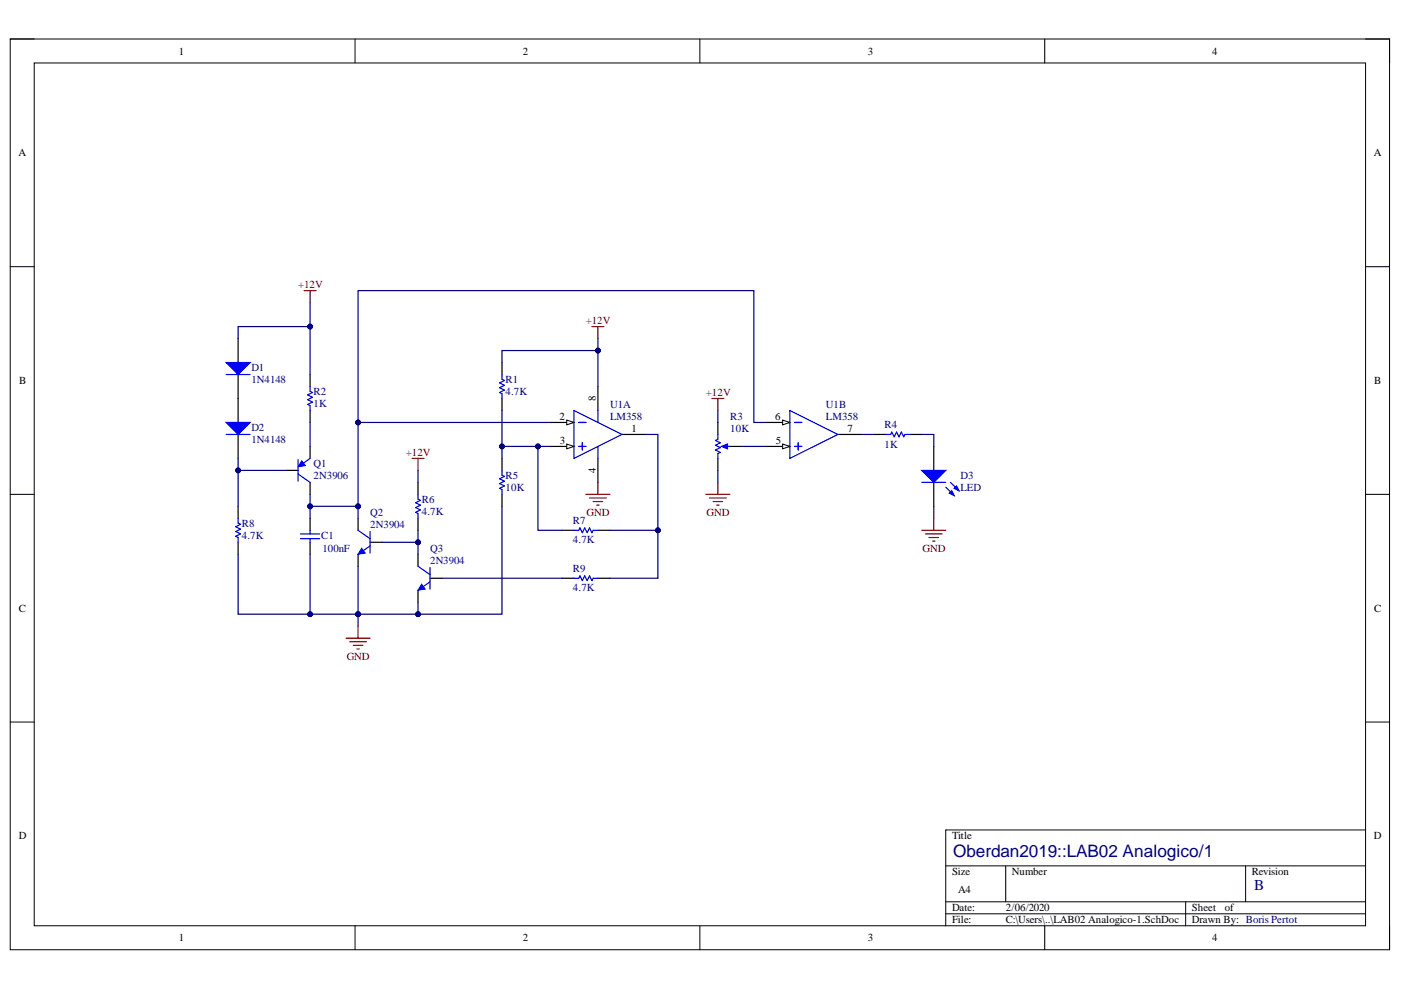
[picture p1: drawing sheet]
<svg xmlns="http://www.w3.org/2000/svg" width="297mm" height="210mm" viewBox="0 0 297 210" stroke-linecap="round" stroke-linejoin="round" font-family="sans-serif">
<path d="M2.2 8.3h292.4v193.1h-292.4z" fill="none" stroke="#000" stroke-width=".21"/>
<path d="M7.3 13.4h282.2v182.9h-282.2z" fill-rule="evenodd" fill="#fff"/>
<g fill="none" stroke="#000" stroke-width=".21">
<path d="M2.2 8.3h5.1M7.3 13.4h282.2v182.9h-282.2zM75.3 8.3v5M148.4 8.3v5M221.5 8.3v5.1M289.5 8.3h5.1v5.1M2.2 56.5h5.1M289.5 56.5h5.1M2.2 104.8h5.1M289.5 104.8h5.1M2.2 153.1h5.1M289.5 153.1h5.1"/>
<path d="M289.5 176h-89v20.3M75.3 196.3v5.1M148.4 196.3v5.1M200.5 183.6h89M200.5 191.2h89M200.5 193.7h89M213.2 183.6v7.6M221.5 196.3v5.1M251.4 191.2v5.1M264.1 183.6v7.6M294.6 196.3v5.1"/>
</g>
<path d="M162.4 89.6h5.1" fill="none" stroke="#000" stroke-width=".25"/>
<path d="M165.9 89.1l1.6 .5-1.6 .5z" fill="#f8fcff"/>
<path d="M165.9 89.1l1.6 .5-1.6 .5z" fill="none" stroke="#000" stroke-width=".21"/>
<path d="M162.4 94.7h5.1" fill="none" stroke="#000" stroke-width=".25"/>
<path d="M165.9 94.1l1.6 .6-1.6 .5z" fill="#f8fcff"/>
<path d="M165.9 94.1l1.6 .6-1.6 .5z" fill="none" stroke="#000" stroke-width=".21"/>
<path d="M116.6 89.6h5.1M177.6 92.1h5.1" fill="none" stroke="#000" stroke-width=".25"/>
<path d="M167.5 87l10.1 5.1-10.1 5.1zM168.5 89.6h1.5M168.5 94.7h1.5M169.2 93.9v1.5" fill="none" stroke="#00f" stroke-width=".25"/>
<path d="M120.2 89.1l1.5 .5-1.5 .5z" fill="#f8fcff"/>
<path d="M120.2 89.1l1.5 .5-1.5 .5z" fill="none" stroke="#000" stroke-width=".21"/>
<path d="M116.6 94.7h5.1" fill="none" stroke="#000" stroke-width=".25"/>
<path d="M120.2 94.1l1.5 .6-1.5 .5z" fill="#f8fcff"/>
<path d="M120.2 94.1l1.5 .6-1.5 .5z" fill="none" stroke="#000" stroke-width=".21"/>
<path d="M60.7 99.7h2.5M65.7 94.7v2.5M126.8 81.9v5.1M126.8 97.2v5.1M131.9 92.1h5M65.7 102.3v2.5" fill="none" stroke="#000" stroke-width=".25"/>
<path d="M63.2 97.4v4.6M65.7 97.2l-1.7 1.3M121.7 87l10.2 5.1-10.2 5.1zM122.7 89.6h1.5M122.7 94.7h1.5M123.5 93.9v1.5M126.8 87v2.6M126.8 94.7v2.5M63.2 100.5l2.5 1.8" fill="none" stroke="#00f" stroke-width=".25"/>
<path d="M64 97.7l.7 1-1.5 .3z" fill="#00f"/>
<path d="M64 97.7l.7 1-1.5 .3z" fill="none" stroke="#00f" stroke-width=".21"/>
<path d="M75.9 109.9v2.5M75.9 117.5v2.6M78.5 115h2.5" fill="none" stroke="#000" stroke-width=".25"/>
<path d="M75.9 112.4l2.6 1.8M78.5 115.7l-2.6 1.8M78.5 112.7v4.6" fill="none" stroke="#00f" stroke-width=".25"/>
<path d="M76.7 116.3l.7 1-1.5 .2z" fill="#00f"/>
<path d="M76.7 116.3l.7 1-1.5 .2z" fill="none" stroke="#00f" stroke-width=".21"/>
<path d="M50.5 84.5v5.1M50.5 92.1v5.1" fill="none" stroke="#000" stroke-width=".25"/>
<path d="M47.9 89.6h5.1l-2.5 2.5z" fill="#00f"/>
<path d="M47.9 89.6h5.1l-2.5 2.5zM47.9 92.1h5.1M65.7 81.9v1.1l.6 .2-1.1 .5 1.1 .5-1.1 .5 1.1 .6-1.1 .5 .5 .2v1" fill="none" stroke="#00f" stroke-width=".25"/>
<path d="M50.5 71.8v5.1M50.5 79.4v5.1M65.7 79.4v2.5M65.7 87v2.6" fill="none" stroke="#000" stroke-width=".25"/>
<path d="M47.9 76.9h5.1l-2.5 2.5z" fill="#00f"/>
<path d="M47.9 76.9h5.1l-2.5 2.5zM47.9 79.4h5.1M50.5 109.9v1l.5 .3-1 .5 1 .5-1 .5 1 .5-1 .5 .5 .3v1M88.6 104.8v1l.5 .3-1 .5 1 .5-1 .5 1 .5-1 .5 .5 .3v1M88.6 120.1l2.6 1.7M91.2 123.4l-2.6 1.7M91.2 120.3v4.6" fill="none" stroke="#00f" stroke-width=".25"/>
<path d="M64.5 61.6h2.5M65.7 61.6v2.6" fill="none" stroke="#800000" stroke-width=".25"/>
<path d="M50.5 107.4v2.5M50.5 115v2.5M88.6 102.3v2.5M88.6 109.9v2.5M88.6 117.5v2.6M88.6 125.1v2.6M91.2 122.6h2.5" fill="none" stroke="#000" stroke-width=".25"/>
<path d="M89.4 123.9l.8 1-1.6 .2z" fill="#00f"/>
<path d="M89.4 123.9l.8 1-1.6 .2z" fill="none" stroke="#00f" stroke-width=".21"/>
<path d="M125.5 69.2h2.5M126.8 69.2v2.6M87.4 97.2h2.5M88.6 97.2v2.5M124.2 104.8h5.1M125 105.6h3.6M125.8 106.3h2M126.5 107.1h.5M126.8 102.3v2.5" fill="none" stroke="#800000" stroke-width=".25"/>
<path d="M106.4 76.9v2.5M106.4 84.5v2.5M106.4 97.2v2.5M152.2 89.6v2.5M152.2 97.2v2.5M106.4 104.8v2.6M119.1 112.4h2.6M126.8 112.4h2.5M119.1 122.6h2.6M126.8 122.6h2.5" fill="none" stroke="#000" stroke-width=".25"/>
<path d="M106.4 79.4v1l.5 .3-1 .5 1 .5-1 .5 1 .5-1 .5 .5 .3v1M106.4 99.7v1.1l.5 .2-1 .5 1 .5-1 .5 1 .5-1 .5 .5 .3v1M153.5 94.7h1.2M121.7 112.4h1l.3-.5 .5 1 .5-1 .5 1 .5-1 .5 1 .3-.5h1M121.7 122.6h1l.3-.5 .5 1 .5-1 .5 1 .5-1 .5 1 .3-.5h1" fill="none" stroke="#00f" stroke-width=".25"/>
<path d="M153 94.7l1.2-.6v1.1z" fill="#00f"/>
<path d="M152.2 92.1v1l-.5 .3 1 .5-1 .5 1 .5-1 .5 1 .5-.5 .3v1M153 94.7l1.2-.6v1.1z" fill="none" stroke="#00f" stroke-width=".25"/>
<path d="M154.7 94.7h2.6M198 94.7v5M198 102.3v5.1" fill="none" stroke="#000" stroke-width=".25"/>
<path d="M150.9 84.5h2.6M152.2 84.5v2.5M149.7 104.8h5M150.4 105.6h3.6M151.2 106.3h2M151.9 107.1h.6M152.2 102.3v2.5" fill="none" stroke="#800000" stroke-width=".25"/>
<path d="M195.4 99.7h5.1l-2.5 2.6z" fill="#00f"/>
<path d="M195.4 99.7h5.1l-2.5 2.6zM200.5 103.3l1.8 1.8M201.5 102.3l1.8 1.8" fill="none" stroke="#00f" stroke-width=".25"/>
<path d="M201.3 104.6l.5-.5 .5 1z" fill="#00f"/>
<path d="M201.3 104.6l.5-.5 .5 1z" fill="none" stroke="#00f" stroke-width=".25"/>
<path d="M202.3 103.5l.5-.5 .5 1.1z" fill="#00f"/>
<path d="M187.8 92.1h1l.3-.5 .5 1 .5-1 .5 1 .5-1 .5 1 .3-.5h1M195.4 102.3h5.1M202.3 103.5l.5-.5 .5 1.1z" fill="none" stroke="#00f" stroke-width=".25"/>
<path d="M185.3 92.1h2.5M192.9 92.1h2.5" fill="none" stroke="#000" stroke-width=".25"/>
<path d="M50.5 117.5v12.7h15.2v-12.7M198 107.4v2.5" fill="none" stroke="#000080" stroke-width=".25"/>
<path d="M195.4 112.4h5.1M196.2 113.2h3.6M197 114h2M197.7 114.7h.5M198 109.9v2.5" fill="none" stroke="#800000" stroke-width=".25"/>
<circle cx="65.7" cy="130.2" r=".51" fill="#000080"/>
<circle cx="65.7" cy="130.2" r=".51" fill="none" stroke="#000080" stroke-width=".21"/>
<path d="M50.5 97.2v2.5h10.2" fill="none" stroke="#000080" stroke-width=".25"/>
<circle cx="50.5" cy="99.7" r=".51" fill="#000080"/>
<circle cx="50.5" cy="99.7" r=".51" fill="none" stroke="#000080" stroke-width=".21"/>
<path d="M50.5 71.8v-2.6h15.2v10.2" fill="none" stroke="#000080" stroke-width=".25"/>
<circle cx="65.7" cy="69.2" r=".51" fill="#000080"/>
<circle cx="65.7" cy="69.2" r=".51" fill="none" stroke="#000080" stroke-width=".21"/>
<path d="M75.9 120.1v10.1h-10.2" fill="none" stroke="#000080" stroke-width=".25"/>
<circle cx="75.9" cy="130.2" r=".51" fill="#000080"/>
<circle cx="75.9" cy="130.2" r=".51" fill="none" stroke="#000080" stroke-width=".21"/>
<circle cx="65.7" cy="130.2" r=".51" fill="#000080"/>
<circle cx="65.7" cy="130.2" r=".51" fill="none" stroke="#000080" stroke-width=".21"/>
<path d="M65.7 107.4h10.2v2.5" fill="none" stroke="#000080" stroke-width=".25"/>
<circle cx="65.7" cy="107.4" r=".51" fill="#000080"/>
<circle cx="65.7" cy="107.4" r=".51" fill="none" stroke="#000080" stroke-width=".21"/>
<circle cx="75.9" cy="107.4" r=".51" fill="#000080"/>
<circle cx="75.9" cy="107.4" r=".51" fill="none" stroke="#000080" stroke-width=".21"/>
<path d="M88.6 127.7v2.5h-12.7" fill="none" stroke="#000080" stroke-width=".25"/>
<circle cx="75.9" cy="130.2" r=".51" fill="#000080"/>
<circle cx="75.9" cy="130.2" r=".51" fill="none" stroke="#000080" stroke-width=".21"/>
<circle cx="88.6" cy="130.2" r=".51" fill="#000080"/>
<circle cx="88.6" cy="130.2" r=".51" fill="none" stroke="#000080" stroke-width=".21"/>
<path d="M116.6 89.6h-40.7v17.8" fill="none" stroke="#000080" stroke-width=".25"/>
<circle cx="75.9" cy="107.4" r=".51" fill="#000080"/>
<circle cx="75.9" cy="107.4" r=".51" fill="none" stroke="#000080" stroke-width=".21"/>
<circle cx="75.9" cy="89.6" r=".51" fill="#000080"/>
<circle cx="75.9" cy="89.6" r=".51" fill="none" stroke="#000080" stroke-width=".21"/>
<path d="M75.9 89.6v-28h83.9v28h2.6" fill="none" stroke="#000080" stroke-width=".25"/>
<circle cx="75.9" cy="89.6" r=".51" fill="#000080"/>
<circle cx="75.9" cy="89.6" r=".51" fill="none" stroke="#000080" stroke-width=".21"/>
<path d="M88.6 112.4v2.6h-7.6" fill="none" stroke="#000080" stroke-width=".25"/>
<circle cx="88.6" cy="115" r=".51" fill="#000080"/>
<circle cx="88.6" cy="115" r=".51" fill="none" stroke="#000080" stroke-width=".21"/>
<path d="M106.4 107.4v22.8h-17.8" fill="none" stroke="#000080" stroke-width=".25"/>
<circle cx="88.6" cy="130.2" r=".51" fill="#000080"/>
<circle cx="88.6" cy="130.2" r=".51" fill="none" stroke="#000080" stroke-width=".21"/>
<path d="M106.4 94.7h7.7M93.7 122.6h25.4" fill="none" stroke="#000080" stroke-width=".25"/>
<circle cx="114.1" cy="94.7" r=".51" fill="#000080"/>
<circle cx="114.1" cy="94.7" r=".51" fill="none" stroke="#000080" stroke-width=".21"/>
<circle cx="106.4" cy="94.7" r=".51" fill="#000080"/>
<circle cx="106.4" cy="94.7" r=".51" fill="none" stroke="#000080" stroke-width=".21"/>
<path d="M126.8 74.3h-20.4v2.6" fill="none" stroke="#000080" stroke-width=".25"/>
<circle cx="126.8" cy="74.3" r=".51" fill="#000080"/>
<circle cx="126.8" cy="74.3" r=".51" fill="none" stroke="#000080" stroke-width=".21"/>
<path d="M116.6 94.7h-2.5v17.7h5" fill="none" stroke="#000080" stroke-width=".25"/>
<circle cx="114.1" cy="94.7" r=".51" fill="#000080"/>
<circle cx="114.1" cy="94.7" r=".51" fill="none" stroke="#000080" stroke-width=".21"/>
<path d="M139.5 112.4v10.2h-10.2" fill="none" stroke="#000080" stroke-width=".25"/>
<circle cx="139.5" cy="112.4" r=".51" fill="#000080"/>
<circle cx="139.5" cy="112.4" r=".51" fill="none" stroke="#000080" stroke-width=".21"/>
<path d="M136.9 92.1h2.6v20.3h-10.2" fill="none" stroke="#000080" stroke-width=".25"/>
<circle cx="139.5" cy="112.4" r=".51" fill="#000080"/>
<circle cx="139.5" cy="112.4" r=".51" fill="none" stroke="#000080" stroke-width=".21"/>
<path d="M50.5 99.7v7.7M157.3 94.7h5.1M182.7 92.1h2.6M195.4 92.1h2.6v2.6" fill="none" stroke="#000080" stroke-width=".25"/>
<circle cx="50.5" cy="99.7" r=".51" fill="#000080"/>
<circle cx="50.5" cy="99.7" r=".51" fill="none" stroke="#000080" stroke-width=".21"/>
<path d="M65.7 104.8v5.1" fill="none" stroke="#000080" stroke-width=".25"/>
<circle cx="65.7" cy="107.4" r=".51" fill="#000080"/>
<circle cx="65.7" cy="107.4" r=".51" fill="none" stroke="#000080" stroke-width=".21"/>
<path d="M65.7 64.2v5M65.7 89.6v5.1" fill="none" stroke="#000080" stroke-width=".25"/>
<circle cx="65.7" cy="69.2" r=".51" fill="#000080"/>
<circle cx="65.7" cy="69.2" r=".51" fill="none" stroke="#000080" stroke-width=".21"/>
<path d="M88.6 115v2.5" fill="none" stroke="#000080" stroke-width=".25"/>
<circle cx="88.6" cy="115" r=".51" fill="#000080"/>
<circle cx="88.6" cy="115" r=".51" fill="none" stroke="#000080" stroke-width=".21"/>
<path d="M88.6 99.7v2.6M106.4 87v10.2" fill="none" stroke="#000080" stroke-width=".25"/>
<circle cx="106.4" cy="94.7" r=".51" fill="#000080"/>
<circle cx="106.4" cy="94.7" r=".51" fill="none" stroke="#000080" stroke-width=".21"/>
<path d="M126.8 71.8v10.1" fill="none" stroke="#000080" stroke-width=".25"/>
<circle cx="126.8" cy="74.3" r=".51" fill="#000080"/>
<circle cx="126.8" cy="74.3" r=".51" fill="none" stroke="#000080" stroke-width=".21"/>
<path d="M152.2 87v2.6M152.2 99.7v2.6M75.9 130.2v2.6" fill="none" stroke="#000080" stroke-width=".25"/>
<path d="M65.7 109.9v2.5M65.7 115v2.5" fill="none" stroke="#000" stroke-width=".25"/>
<path d="M63.7 113.2h4.1M63.7 114.2h4.1M65.7 112.4v.8M65.7 114.2v.8" fill="none" stroke="#00f" stroke-width=".25"/>
<path d="M73.4 135.3h5.1M74.1 136.1h3.6M74.9 136.8h2M75.7 137.6h.5M75.9 132.8v2.5" fill="none" stroke="#800000" stroke-width=".25"/>
<circle cx="75.9" cy="130.2" r=".51" fill="#000080"/>
<circle cx="75.9" cy="130.2" r=".51" fill="none" stroke="#000080" stroke-width=".21"/>
<text font-size="3.6" fill="#000080" x="202.1" y="181.7">Oberdan2019::LAB02 Analogico/1</text>
<text font-size="3.2" fill="#000080" x="265.9" y="188.7">B</text>
<g font-size="2.3">
<text x="37.9" y="11.6">1</text>
<text x="110.8" y="11.6">2</text>
<text x="184" y="11.6">3</text>
<text x="257" y="11.6">4</text>
<text x="3.9" y="33.1">A</text>
<text x="291.3" y="33.1">A</text>
<text x="4.1" y="81.4">B</text>
<text x="291.4" y="81.4">B</text>
<text x="118.6" y="89">2</text>
<text x="126.3" y="85" transform="rotate(-90 126.3 85)">8</text>
<text x="164.4" y="89">6</text>
<text x="118.7" y="94.2">3</text>
<text x="133.9" y="91.5">1</text>
<text x="164.5" y="94.2">5</text>
<text x="179.7" y="91.5">7</text>
<text x="126.3" y="100.3" transform="rotate(-90 126.3 100.3)">4</text>
<text x="4" y="129.7">C</text>
<text x="291.4" y="129.7">C</text>
<text x="4" y="177.9">D</text>
<text x="201.9" y="177.9">Title</text>
<text x="291.3" y="177.9">D</text>
<text x="201.9" y="185.6">Size</text>
<text x="214.5" y="185.6">Number</text>
<text x="265.4" y="185.6">Revision</text>
<text x="203.1" y="189.4">A4</text>
<text x="201.9" y="193.2">Date:</text>
<text x="201.9" y="195.8">File:</text>
<text x="213.3" y="193.2">2/06/2020</text>
<text x="213.3" y="195.8">C:\Users\..\LAB02 Analogico-1.SchDoc</text>
<text x="252.7" y="193.2">Sheet</text>
<text x="252.7" y="195.8">Drawn By: Boris Pertot</text>
<text x="259.7" y="193.2">of</text>
<text x="37.9" y="199.6">1</text>
<text x="110.8" y="199.6">2</text>
<text x="184" y="199.6">3</text>
<text x="257" y="199.6">4</text>
</g>
<g font-size="2.3" fill="#800000">
<text x="63.2" y="61.1">+12V</text>
<text x="124.2" y="68.7">+12V</text>
<text x="149.7" y="83.9">+12V</text>
<text x="86" y="96.7">+12V</text>
<text x="124.4" y="109.4">GND</text>
<text x="149.8" y="109.4">GND</text>
<text x="195.6" y="117">GND</text>
<text x="73.5" y="139.9">GND</text>
</g>
<g font-size="2.3" fill="#000080">
<text x="53.3" y="78.6">D1</text>
<text x="53.3" y="81.1">1N4148</text>
<text x="66.5" y="83.7">R2</text>
<text x="107.2" y="83.7">4.7K</text>
<text x="107.2" y="81.1">R1</text>
<text x="66.5" y="86.2">1K</text>
<text x="129.4" y="86.5">U1A</text>
<text x="129.4" y="89">LM358</text>
<text x="154.8" y="89">R3</text>
<text x="175.1" y="86.5">U1B</text>
<text x="175.1" y="89">LM358</text>
<text x="53.3" y="91.3">D2</text>
<text x="53.3" y="93.9">1N4148</text>
<text x="154.8" y="91.5">10K</text>
<text x="187.6" y="94.9">1K</text>
<text x="187.6" y="90.8">R4</text>
<text x="66.5" y="99">Q1</text>
<text x="66.5" y="101.5">2N3906</text>
<text x="107.2" y="101.5">R5</text>
<text x="203.6" y="101.5">D3</text>
<text x="89.4" y="106.6">R6</text>
<text x="107.2" y="104.1">10K</text>
<text x="203.6" y="104.1">LED</text>
<text x="51.3" y="111.7">R8</text>
<text x="78.5" y="109.4">Q2</text>
<text x="78.5" y="111.9">2N3904</text>
<text x="89.4" y="109.1">4.7K</text>
<text x="121.5" y="111.2">R7</text>
<text x="51.3" y="114.2">4.7K</text>
<text x="68.1" y="114.2">C1</text>
<text x="68.4" y="117">100nF</text>
<text x="91.2" y="117">Q3</text>
<text x="91.2" y="119.5">2N3904</text>
<text x="121.5" y="115.2">4.7K</text>
<text x="121.5" y="125.4">4.7K</text>
<text x="121.5" y="121.3">R9</text>
</g>
</svg>
